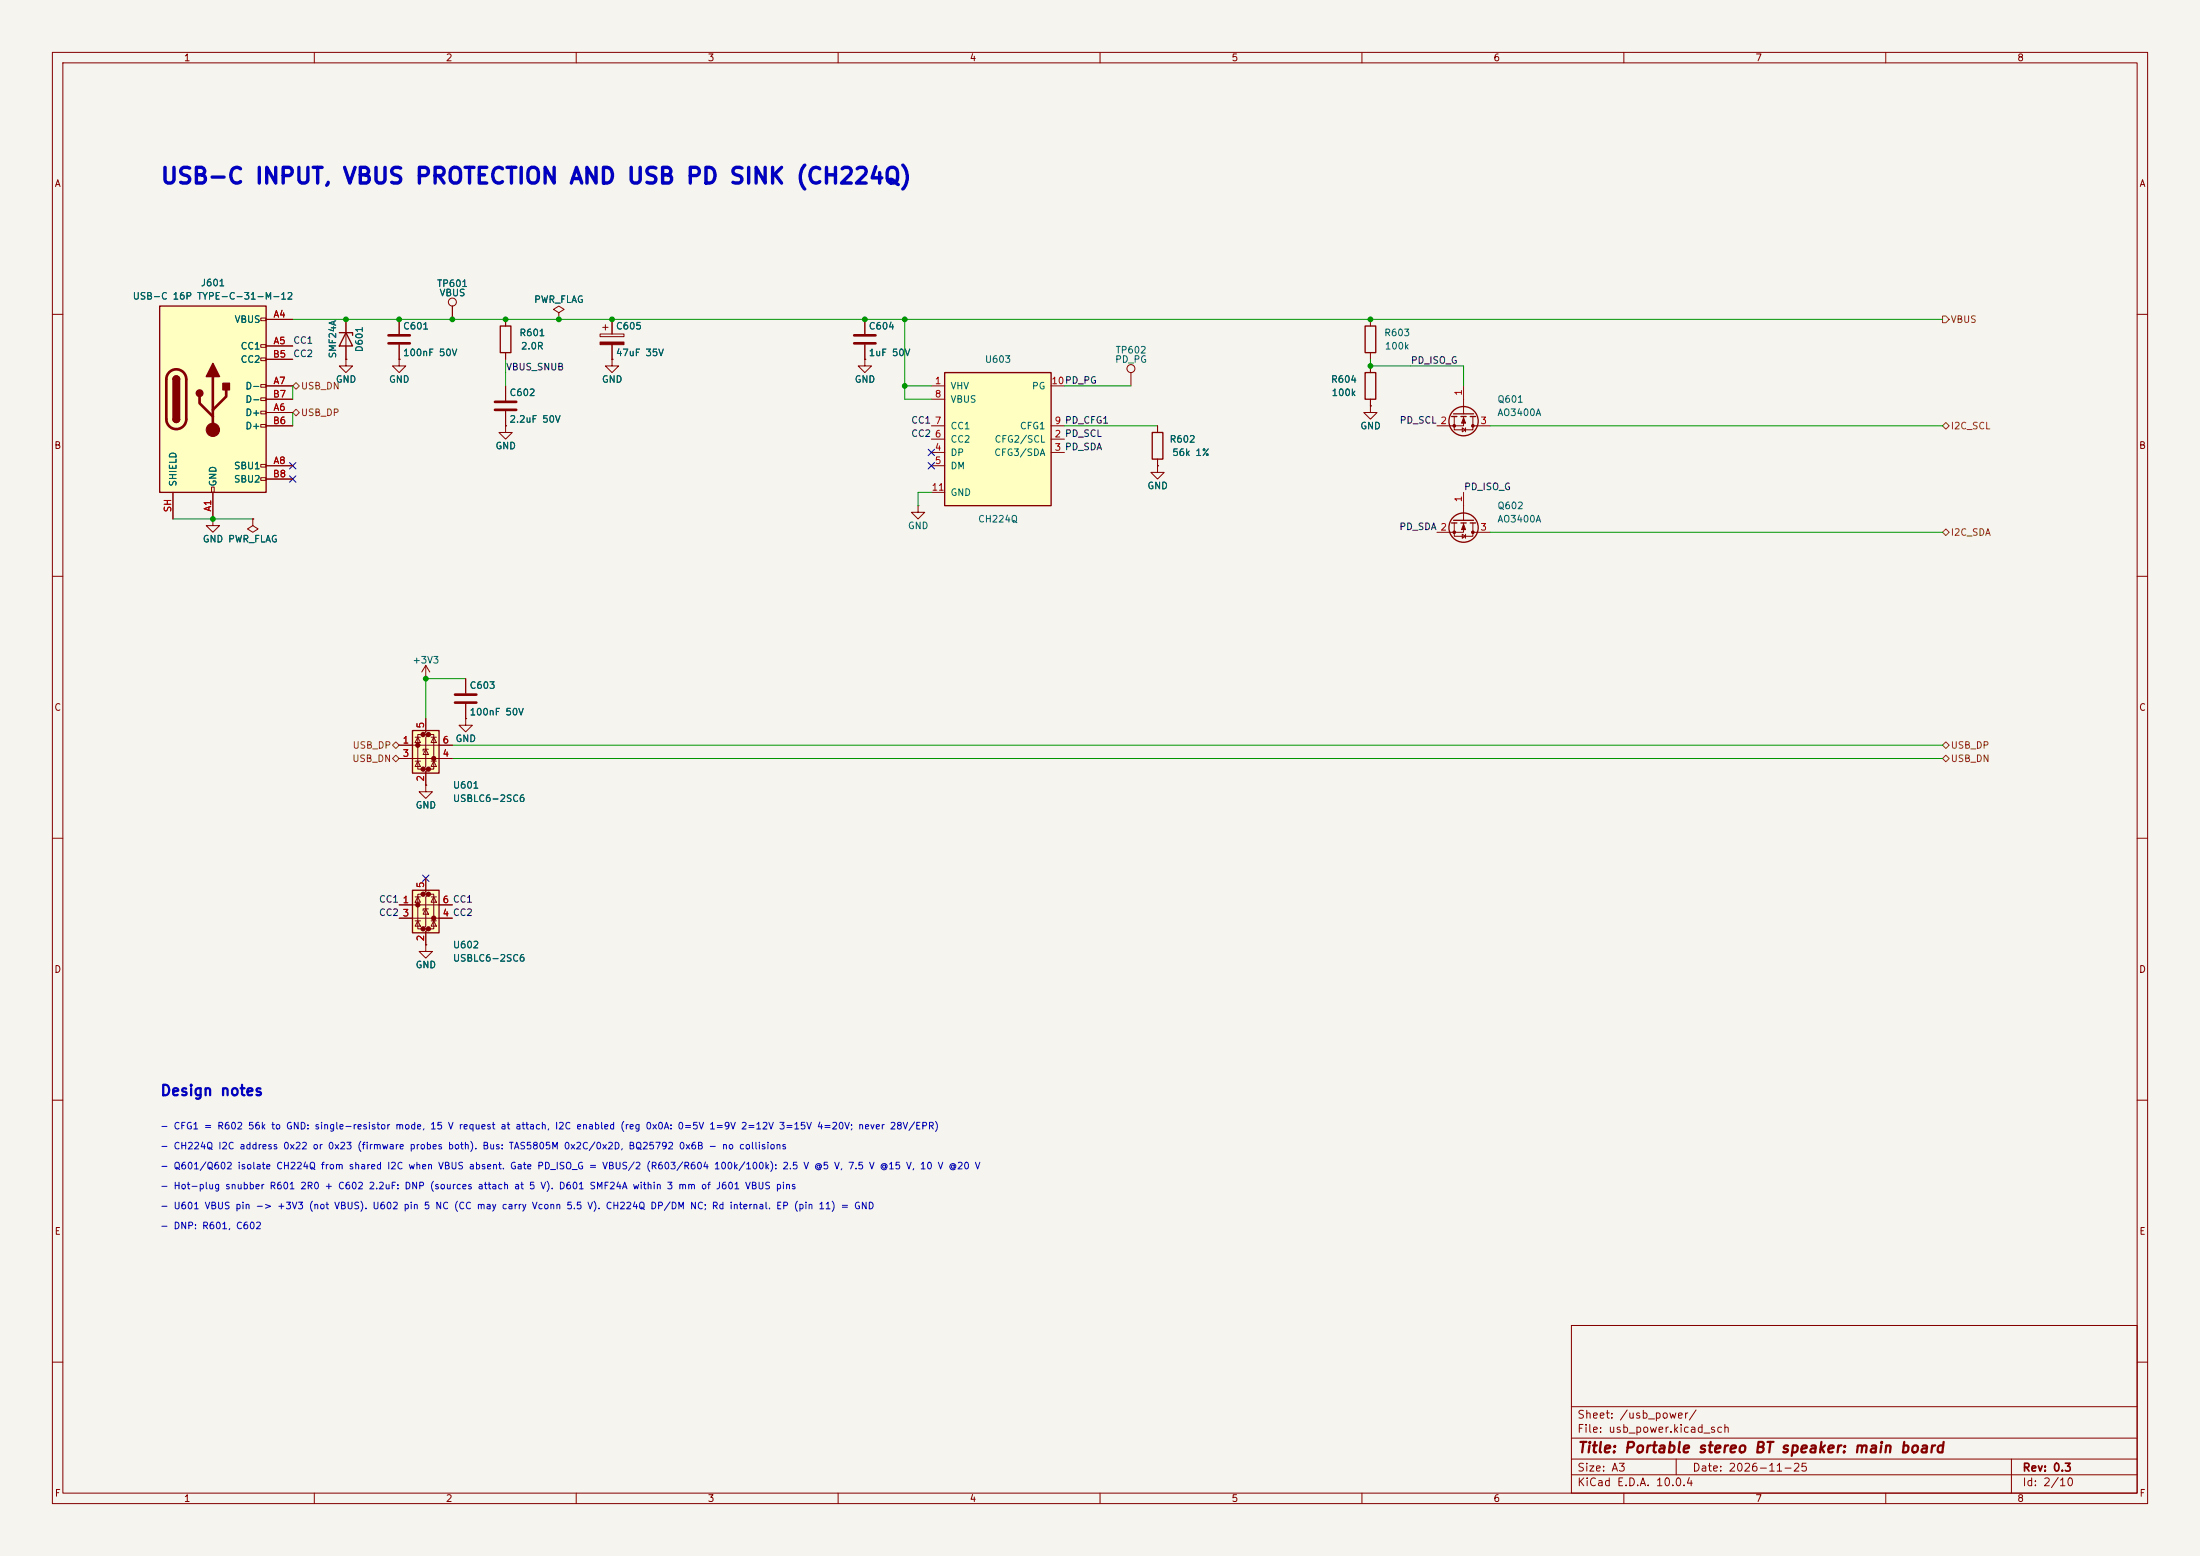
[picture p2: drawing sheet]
<svg xmlns="http://www.w3.org/2000/svg" width="420mm" height="297mm" viewBox="0 0 420 297" stroke-linecap="round" stroke-linejoin="round" font-family="sans-serif">
<path d="M0 0h420v297h-420z" fill="#f5f4ef" stroke="#f5f4ef" stroke-width=".19"/>
<g fill="none" stroke="#840000" stroke-width=".19">
<path d="M10 10h400v277h-400zM12 12h396v273h-396zM60 10v2M110 10v2M160 10v2M210 10v2M260 10v2M310 10v2M360 10v2M10 60h2M408 60h2M10 110h2"/>
<path d="M408 110h2M10 160h2M408 160h2M10 210h2M408 210h2M300 253h108v32h-108zM10 260h2M300 278.5h108M300 274.5h108M300 268.5h108M320 278.5v3M384 278.5v6.5"/>
<path d="M408 260h2M60 285v2M110 285v2M160 285v2M210 285v2M260 285v2M300 281.5h108M310 285v2M360 285v2"/>
</g>
<path d="M180.3 71.1h20.4v25.4h-20.4z" fill="#ffffc2"/>
<path d="M180.3 71.1h20.4v25.4h-20.4z" fill="none" stroke="#840000" stroke-width=".25"/>
<g fill="none" stroke="#840000" stroke-width=".19">
<path d="M76.2 68.6v1.3h1.3l-1.3 1.2-1.3-1.2h1.3M76.2 68.6h.1M76.2 61v2.8M76.2 65.8v2.8M165.1 68.6v1.3h1.3l-1.3 1.2-1.3-1.2h1.3M165.1 68.6h.1M177.8 73.7h2.5M177.8 76.2h2.5M200.7 73.7h2.5M177.8 83.8h2.5M177.8 86.4h2.5M177.8 88.9h2.5"/>
<path d="M177.8 81.3h2.5M177.8 94h2.5M200.7 83.8h2.5M200.7 86.4h2.5M200.7 81.3h2.5M88.9 129.5v2.8M88.9 134.4v2.8"/>
</g>
<path d="M74.2 64h4M74.2 65.5h4M86.9 132.6h4M86.9 134.1h4" fill="none" stroke="#840000" stroke-width=".51"/>
<path d="M78.7 169.9h5.1v8.2h-5.1z" fill="#ffffc2"/>
<g fill="#840000" stroke="#840000" stroke-width=".51">
<circle cx="79.8" cy="172.7" r=".25"/>
<circle cx="80.8" cy="170.7" r=".25"/>
<circle cx="80.8" cy="177.3" r=".25"/>
<circle cx="81.8" cy="170.7" r=".25"/>
<circle cx="81.8" cy="177.3" r=".25"/>
<circle cx="82.8" cy="175.3" r=".25"/>
</g>
<g fill="none" stroke="#840000" stroke-width=".19">
<path d="M165.1 61v2.8M165.1 65.8v2.8M76.2 172.7h10.2M76.2 175.3h10.2M79.2 175.8h1.1M79.2 171.2h1.1M79.8 171.2l.5 1h-1.1zM79.8 175.8l.5 1h-1.1zM80.8 170.7h-1v6.6h1M81.3 167.6v2.6l-.5 .5h1l-.5 .5v5.6l-.5 .5h1l-.5 .5v2.5M81.3 173.5l.5 1h-1zM81.8 173.5h-1v.4"/>
<path d="M81.8 170.7h1v6.6h-1M82.3 175.8h1M82.3 171.2h1M82.8 171.2l.5 1h-1zM82.8 175.8l.5 1h-1z"/>
</g>
<path d="M78.7 169.9h5.1v8.2h-5.1z" fill="none" stroke="#840000" stroke-width=".25"/>
<path d="M163.1 64h4M163.1 65.5h4" fill="none" stroke="#840000" stroke-width=".51"/>
<path d="M30.5 58.4h20.3v35.6h-20.3z" fill="#ffffc2"/>
<g fill="none" stroke="#840000" stroke-width=".19">
<path d="M86.4 58.4v2.6M106.7 59.7l1-.6-1-.7-1 .7 1 .6v1.3M49.8 60.7h1v.5h-1zM49.8 65.8h1v.5h-1zM49.8 68.3h1v.5h-1zM49.8 73.4h1v.5h-1zM49.8 75.9h1v.6h-1zM49.8 78.5h1v.5h-1zM50.8 61h5.1M50.8 66h5.1M50.8 78.7h5.1M50.8 73.7h5.1"/>
<path d="M50.8 68.6h5.1M50.8 76.2h5.1M66 68.6v1.3h1.3l-1.3 1.2-1.2-1.2h1.2M66 68.6h.1M66 61v7.6M96.5 61v1.2M96.5 67.3v1.3M96.5 73.7v2.8M96.5 78.5v2.8M106.7 61h.1M114.6 63.8h4.5v.5h-4.5zM115.1 62.5h1"/>
<path d="M115.6 62v1M116.8 68.6v1.3h1.3l-1.3 1.2-1.2-1.2h1.2M116.8 68.6h.1M116.8 61v2.8M116.8 65.8v2.8M215.9 71.1v2.6M261.6 77.5v1.2h1.3l-1.3 1.3-1.3-1.3h1.3M261.6 77.5h.1M261.6 61v1.2M261.6 67.3v1.3M261.6 69.9v1.2M261.6 76.2v1.3"/>
<path d="M277.6 79.5v2.5h3.6v-2.5M279.4 79.5v1.8h-5.1M279.4 73.7v5.3M33 94v5.1M40.4 93h.5v1h-.5zM40.6 99.1v1.2h1.3l-1.3 1.3-1.2-1.3h1.2M40.6 99.1h.1M40.6 94v5.1M48.3 99.1v1.2l1 .7-1 .6-1.1-.6 1.1-.7M48.3 99.1h.1M49.8 81h1v.5h-1zM49.8 88.6h1v.6h-1z"/>
<path d="M49.8 91.2h1v.5h-1zM50.8 88.9h5.1M50.8 81.3h5.1M50.8 91.4h5.1M96.5 81.3v1.3h1.3l-1.3 1.2-1.3-1.2h1.3M96.5 81.3h.1M175.3 96.5v1.3h1.2l-1.2 1.3-1.3-1.3h1.3M175.3 96.5h.1M221 88.9v1.3h1.2l-1.2 1.2-1.3-1.2h1.3M221 88.9h.1M221 81.3v1.3M221 87.6v1.3"/>
<path d="M277.6 99.8v2.6h3.6v-2.6M279.1 81.7l.7 .3-.7 .4zM279.4 99.8v1.8h-5.1M279.4 94v5.3M279.8 81.7v.7M281.2 81.3h3.3M279.1 102l.7 .4-.7 .3zM279.8 102v.7M281.2 101.6h3.3M81.3 129.5h.1M81.3 127l-.8 1.3M81.3 127l.7 1.3"/>
<path d="M81.3 127v2.5M81.3 180.3v1.3h1.2l-1.2 1.3-1.3-1.3h1.3M81.3 180.3h.1"/>
<circle cx="86.4" cy="57.7" r=".76"/>
<circle cx="215.9" cy="70.4" r=".76"/>
</g>
<g fill="none" stroke="#840000" stroke-width=".25">
<path d="M30.5 58.4h20.3v35.6h-20.3zM33 72.4a.64 .64 0 0 1 .7-.6 .64 .64 0 0 1 .6 .6M64.8 63.5h2.5v.5M66 63.5l1.3 2.5h-2.5zM95.5 62.2h2v5.1h-2zM260.6 71.1h2v5.1h-2zM260.6 62.2h2v5.1h-2zM277.1 79.5h1M277.5 79h3.8M278.9 79.5h1M280.7 79.5h1M33 80a.64 .64 0 0 0 .7 .6 .64 .64 0 0 0 .6-.6"/>
<path d="M220 82.6h2v5h-2zM277.1 99.8h1M277.5 99.3h3.8M278.9 99.8h1M280.7 99.8h1"/>
<circle cx="279.4" cy="80.4" r="2.79"/>
<circle cx="279.4" cy="100.7" r="2.79"/>
</g>
<path d="M32.3 71.1a1.9 1.9 0 0 1 2.1-.5 1.9 1.9 0 0 1 1.2 1.8v7.6a1.91 1.91 0 0 1-1.9 1.9 1.91 1.91 0 0 1-2-1.9l.1-7.8 .1-.6zM38.1 75.7v1.3l2.5 2.5M40.6 71.9v10.1M43.2 74.4v1.3l-2.6 2.5M94.5 76.7h4.1M94.5 78.2h4.1" fill="none" stroke="#840000" stroke-width=".51"/>
<g fill="#840000" stroke="#840000" stroke-width=".25">
<path d="M33 72.4h1.3v7.6h-1.3z"/>
<path d="M33.2 71.9a.64 .64 0 0 1 .7-.1 .64 .64 0 0 1 .4 .6h-1.3z"/>
<path d="M33 80h1.3a.64 .64 0 0 1-.6 .6 .64 .64 0 0 1-.7-.6z"/>
<path d="M40.6 69.3l1.3 2.6h-2.5z"/>
<path d="M42.5 73.2h1.3v1.2h-1.3z"/>
<circle cx="38.1" cy="75.1" r=".63"/>
</g>
<g fill="#840000" stroke="#840000" stroke-width=".19">
<path d="M279.4 100.1l.4 1h-.8z"/>
<path d="M279.4 79.8l.4 1h-.8z"/>
<path d="M114.6 65.3h4.5v.5h-4.5z"/>
<circle cx="40.6" cy="82" r="1.27"/>
<circle cx="281.2" cy="101.6" r=".25"/>
<circle cx="277.6" cy="101.6" r=".25"/>
<circle cx="281.2" cy="81.3" r=".25"/>
<circle cx="277.6" cy="81.3" r=".25"/>
</g>
<path d="M78.7 139.4h5.1v8.2h-5.1z" fill="#ffffc2"/>
<g fill="#840000" stroke="#840000" stroke-width=".51">
<circle cx="79.8" cy="142.2" r=".25"/>
<circle cx="80.8" cy="140.2" r=".25"/>
<circle cx="80.8" cy="146.8" r=".25"/>
<circle cx="81.8" cy="140.2" r=".25"/>
<circle cx="81.8" cy="146.8" r=".25"/>
<circle cx="82.8" cy="144.8" r=".25"/>
</g>
<g fill="none" stroke="#840000" stroke-width=".19">
<path d="M86.4 58.4v2.6M50.8 61h5.1M50.8 66h5.1M50.8 78.7h5.1M50.8 73.7h5.1M50.8 68.6h5.1M50.8 76.2h5.1M66 68.6h.1M66 61v2.5M66 66v2.6M76.2 68.6h.1M76.2 61v2.8"/>
<path d="M76.2 65.8v2.8M96.5 61v1.2M96.5 67.3v1.3M96.5 73.7v2.8M96.5 78.5v2.8M106.7 61h.1M116.8 68.6h.1M116.8 61v2.8M116.8 65.8v2.8M165.1 68.6h.1M165.1 61v2.8M165.1 65.8v2.8"/>
<path d="M261.6 77.5h.1M261.6 69.9v1.2M261.6 76.2v1.3M33 94v5.1M40.6 99.1h.1M40.6 94v5.1M48.3 99.1h.1M50.8 88.9h5.1M50.8 81.3h5.1M50.8 91.4h5.1M96.5 81.3h.1M221 88.9h.1"/>
<path d="M221 81.3v1.3M221 87.6v1.3M81.3 137.2v2.5l-.5 .5h1l-.5 .5v5.6l-.5 .5h1l-.5 .5v2.6M88.9 137.2v1.2h1.3l-1.3 1.3-1.3-1.3h1.3M88.9 137.2h.1M88.9 129.5v2.8M88.9 134.4v2.8M76.2 142.2h10.2M76.2 144.8h10.2M79.2 145.3h1.1M79.2 140.7h1.1M79.8 140.7l.5 1h-1.1z"/>
<path d="M79.8 145.3l.5 1h-1.1zM80.8 140.2h-1v6.6h1M81.3 143l.5 1h-1zM81.3 149.9v1.2h1.2l-1.2 1.3-1.3-1.3h1.3M81.3 149.9h.1M81.8 143h-1v.4M81.8 140.2h1v6.6h-1M82.3 145.3h1M82.3 140.7h1M82.8 140.7l.5 1h-1zM82.8 145.3l.5 1h-1zM76.2 172.7h2.5"/>
<path d="M76.2 175.3h2.5M81.3 167.6v2.6M81.3 177.8v2.5M83.8 172.7h2.6M83.8 175.3h2.6M81.3 180.3h.1"/>
</g>
<path d="M78.7 139.4h5.1v8.2h-5.1z" fill="none" stroke="#840000" stroke-width=".25"/>
<path d="M55.9 73.7l.6-.7 .6 .7-.6 .6zM55.9 78.7l.6-.6 .6 .6-.6 .7zM370.8 60.3h.7l.6 .7-.6 .6h-.7zM370.8 81.3l.7-.7 .6 .7-.6 .6zM370.8 101.6l.7-.6 .6 .6-.6 .6zM74.9 142.2l.7-.6 .6 .6-.6 .7zM75.6 144.1l.6 .7-.6 .6-.7-.6zM370.8 144.8l.7-.7 .6 .7-.6 .6zM370.8 142.2l.7-.6 .6 .6-.6 .7z" fill="none" stroke="#725600" stroke-width=".19"/>
<g fill="none" stroke="#009600" stroke-width=".19">
<path d="M55.9 61h314.9M55.9 73.7v2.5M55.9 78.7v2.6M96.5 68.6v5.1M172.7 61v15.2h5.1M172.7 73.7h5.1M203.2 73.7h12.7M261.6 68.6v1.3h17.8v3.8M33 99.1h15.3M177.8 94h-2.5v2.5M203.2 81.3h17.8M284.5 81.3h86.3"/>
<path d="M284.5 101.6h86.3M88.9 129.5h-7.6v7.7M86.4 142.2h284.4M86.4 144.8h284.4"/>
</g>
<path d="M55.3 88.3l1.2 1.2M55.3 90.8l1.2 1.2M56.5 88.3l-1.2 1.2M56.5 90.8l-1.2 1.2M177.2 88.3l1.2 1.2M177.2 85.8l1.2 1.2M178.4 88.3l-1.2 1.2M178.4 85.8l-1.2 1.2M80.7 167l1.2 1.2M81.9 167l-1.2 1.2" fill="none" stroke="#000084" stroke-width=".19"/>
<g fill="#009600" stroke="#009600" stroke-width=".19">
<circle cx="76.2" cy="61" r=".46"/>
<circle cx="86.4" cy="61" r=".46"/>
<circle cx="66" cy="61" r=".46"/>
<circle cx="116.8" cy="61" r=".46"/>
<circle cx="106.7" cy="61" r=".46"/>
<circle cx="96.5" cy="61" r=".46"/>
<circle cx="165.1" cy="61" r=".46"/>
<circle cx="172.7" cy="61" r=".46"/>
<circle cx="172.7" cy="73.7" r=".46"/>
<circle cx="40.6" cy="99.1" r=".46"/>
<circle cx="81.3" cy="129.5" r=".46"/>
<circle cx="261.6" cy="61" r=".46"/>
<circle cx="261.6" cy="69.9" r=".46"/>
</g>
<text font-size="3" fill="#0000c2" x="30.5" y="35.9">USB-C INPUT, VBUS PROTECTION AND USB PD SINK (CH224Q)</text>
<text font-size="2" fill="#0000c2" x="30.5" y="209.7">Design notes</text>
<text font-size="2" fill="#840000" x="301" y="277.8">Title: Portable stereo BT speaker: main board</text>
<g font-size="1.5" fill="#840000">
<text x="301" y="273.8">File: usb_power.kicad_sch</text>
<text x="301" y="271.1">Sheet: /usb_power/</text>
<text x="301" y="281.2">Size: A3</text>
<text x="323" y="281.2">Date: 2026-11-25</text>
<text x="386" y="281.2">Rev: 0.3</text>
<text x="301" y="284">KiCad E.D.A. 10.0.4</text>
<text x="386" y="284">Id: 2/10</text>
</g>
<g font-size="1.3" fill="#840000">
<text x="35" y="12">1</text>
<text x="85" y="12">2</text>
<text x="135" y="12">3</text>
<text x="185" y="12">4</text>
<text x="235" y="12">5</text>
<text x="285" y="12">6</text>
<text x="335" y="12">7</text>
<text x="385" y="12">8</text>
<text x="10.3" y="36">A</text>
<text x="408.3" y="36">A</text>
<text x="10.3" y="86">B</text>
<text x="408.2" y="86">B</text>
<text x="10.3" y="136">C</text>
<text x="408.2" y="136">C</text>
<text x="10.3" y="186">D</text>
<text x="408.2" y="186">D</text>
<text x="10.3" y="236">E</text>
<text x="408.3" y="236">E</text>
<text x="10.3" y="286">F</text>
<text x="35" y="287">1</text>
<text x="85" y="287">2</text>
<text x="135" y="287">3</text>
<text x="185" y="287">4</text>
<text x="235" y="287">5</text>
<text x="285" y="287">6</text>
<text x="335" y="287">7</text>
<text x="385" y="287">8</text>
<text x="408.3" y="286">F</text>
</g>
<g font-size="1.3" fill="#006464">
<text x="25.2" y="57.5">USB-C 16P TYPE-C-31-M-12</text>
<text x="38.2" y="54.9">J601</text>
<text x="83.3" y="55.1">TP601</text>
<text x="83.8" y="56.9">VBUS</text>
<text x="101.9" y="58.1">PWR_FLAG</text>
<text x="44.7" y="61.9">VBUS</text>
<text x="76.8" y="63.2">C601</text>
<text x="99" y="64.5">R601</text>
<text x="117.5" y="63.2">C605</text>
<text x="165.7" y="63.2">C604</text>
<text x="264.1" y="64.5">R603</text>
<text x="45.8" y="67">CC1</text>
<text x="45.8" y="69.6">CC2</text>
<text x="64.5" y="68.5" transform="rotate(-90 64.5 68.5)">SMF24A</text>
<text x="69.6" y="67.3" transform="rotate(-90 69.6 67.3)">D601</text>
<text x="76.8" y="68.3">100nF 50V</text>
<text x="99.4" y="67">2.0R</text>
<text x="117.5" y="68.3">47uF 35V</text>
<text x="165.7" y="68.3">1uF 50V</text>
<text x="187.9" y="69.6">U603</text>
<text x="212.8" y="69.6">PD_PG</text>
<text x="212.9" y="67.8">TP602</text>
<text x="264.3" y="67">100k</text>
<text x="46.7" y="74.6">D-</text>
<text x="46.7" y="77.2">D-</text>
<text x="64" y="73.4">GND</text>
<text x="74.2" y="73.4">GND</text>
<text x="97.2" y="75.9">C602</text>
<text x="114.8" y="73.4">GND</text>
<text x="163.1" y="73.4">GND</text>
<text x="181.4" y="74.6">VHV</text>
<text x="181.4" y="77.2">VBUS</text>
<text x="196.9" y="74.6">PG</text>
<text x="254" y="73.4">R604</text>
<text x="254.1" y="75.9">100k</text>
<text x="285.8" y="77.2">Q601</text>
<text x="46.7" y="79.7">D+</text>
<text x="46.7" y="82.3">D+</text>
<text x="97.2" y="81">2.2uF 50V</text>
<text x="181.4" y="82.3">CC1</text>
<text x="194.6" y="82.3">CFG1</text>
<text x="259.6" y="82.3">GND</text>
<text x="285.8" y="79.7">AO3400A</text>
<text x="44.6" y="89.9">SBU1</text>
<text x="94.5" y="86.1">GND</text>
<text x="181.4" y="87.3">DP</text>
<text x="181.4" y="89.9">DM</text>
<text x="181.4" y="84.8">CC2</text>
<text x="189.7" y="87.3">CFG3/SDA</text>
<text x="189.8" y="84.8">CFG2/SCL</text>
<text x="223.2" y="84.8">R602</text>
<text x="223.7" y="87.3">56k 1%</text>
<text x="34" y="93" transform="rotate(-90 34 93)">SHIELD</text>
<text x="41.6" y="93" transform="rotate(-90 41.6 93)">GND</text>
<text x="44.6" y="92.4">SBU2</text>
<text x="181.4" y="95">GND</text>
<text x="218.9" y="93.7">GND</text>
<text x="173.2" y="101.3">GND</text>
<text x="186.6" y="100">CH224Q</text>
<text x="285.8" y="100">AO3400A</text>
<text x="285.8" y="97.5">Q602</text>
<text x="38.6" y="103.8">GND PWR_FLAG</text>
<text x="78.6" y="127">+3V3</text>
<text x="89.5" y="131.8">C603</text>
<text x="89.5" y="136.9">100nF 50V</text>
<text x="86.9" y="141.9">GND</text>
<text x="79.2" y="154.6">GND</text>
<text x="86.4" y="153.4">USBLC6-2SC6</text>
<text x="86.4" y="150.8">U601</text>
<text x="79.2" y="185.1">GND</text>
<text x="86.4" y="183.9">USBLC6-2SC6</text>
<text x="86.4" y="181.3">U602</text>
</g>
<g font-size="1.3" fill="#a90000">
<text x="52.1" y="60.9">A4</text>
<text x="52" y="68.6">B5</text>
<text x="52.1" y="66">A5</text>
<text x="52" y="76.2">B7</text>
<text x="52.1" y="73.6">A7</text>
<text x="178.4" y="73.6">1</text>
<text x="178.4" y="76.2">8</text>
<text x="200.6" y="73.6">10PD_PG</text>
<text x="279.4" y="75.6" transform="rotate(-90 279.4 75.6)">1</text>
<text x="52" y="81.3">B6</text>
<text x="52.1" y="78.7">A6</text>
<text x="178.4" y="83.8">6</text>
<text x="178.4" y="81.3">7</text>
<text x="201.2" y="83.8">2 PD_SCL</text>
<text x="201.2" y="81.3">9 PD_CFG1</text>
<text x="282.5" y="81.3">3</text>
<text x="52.1" y="88.9">A8</text>
<text x="178.4" y="86.3">4</text>
<text x="178.4" y="88.9">5</text>
<text x="201.2" y="86.3">3 PD_SDA</text>
<text x="52" y="91.4">B8</text>
<text x="177.8" y="94">11</text>
<text x="279.4" y="96" transform="rotate(-90 279.4 96)">1</text>
<text x="33" y="97.9" transform="rotate(-90 33 97.9)">SH</text>
<text x="40.6" y="97.8" transform="rotate(-90 40.6 97.8)">A1</text>
<text x="282.5" y="101.6">3</text>
<text x="76.8" y="142.2">1</text>
<text x="81.3" y="139.1" transform="rotate(-90 81.3 139.1)">5</text>
<text x="84.4" y="142.2">6</text>
<text x="76.8" y="144.8">3</text>
<text x="81.3" y="149.3" transform="rotate(-90 81.3 149.3)">2</text>
<text x="84.4" y="144.8">4</text>
<text x="76.8" y="172.7">1</text>
<text x="81.3" y="169.6" transform="rotate(-90 81.3 169.6)">5</text>
<text x="84.4" y="172.7">6 CC1</text>
<text x="84.4" y="172.7">6</text>
<text x="76.8" y="175.2">3</text>
<text x="81.3" y="179.8" transform="rotate(-90 81.3 179.8)">2</text>
<text x="84.4" y="175.2">4 CC2</text>
<text x="84.4" y="175.2">4</text>
</g>
<g font-size="1.3" fill="#0f0f0f">
<text x="55.9" y="65.9">CC1</text>
<text x="55.9" y="68.5">CC2</text>
<text x="96.5" y="71">VBUS_SNUB</text>
<text x="269.2" y="69.7">PD_ISO_G</text>
<text x="173.8" y="81.2">CC1</text>
<text x="173.8" y="83.7">CC2</text>
<text x="267.1" y="81.2">PD_SCL 2</text>
<text x="279.4" y="93.9">PD_ISO_G</text>
<text x="267" y="101.5">PD_SDA 2</text>
<text x="72.2" y="172.6">CC1</text>
<text x="72.2" y="175.1">CC2</text>
</g>
<g font-size="1.3" fill="#725600">
<text x="372.3" y="61.9">VBUS</text>
<text x="57.3" y="74.6">USB_DN</text>
<text x="57.3" y="79.7">USB_DP</text>
<text x="372.3" y="82.3">I2C_SCL</text>
<text x="372.3" y="102.6">I2C_SDA</text>
<text x="67.2" y="143.2">USB_DP</text>
<text x="372.3" y="143.2">USB_DP</text>
<text x="67.2" y="145.8">USB_DN</text>
<text x="372.3" y="145.8">USB_DN</text>
</g>
<g font-size="1.3" fill="#0000c2">
<text x="30.5" y="215.9">- CFG1 = R602 56k to GND: single-resistor mode, 15 V request at attach, I2C enabled (reg 0x0A: 0=5V 1=9V 2=12V 3=15V 4=20V; never 28V/EPR)</text>
<text x="30.5" y="219.7">- CH224Q I2C address 0x22 or 0x23 (firmware probes both). Bus: TAS5805M 0x2C/0x2D, BQ25792 0x6B - no collisions</text>
<text x="30.5" y="227.3">- Hot-plug snubber R601 2R0 + C602 2.2uF: DNP (sources attach at 5 V). D601 SMF24A within 3 mm of J601 VBUS pins</text>
<text x="30.5" y="223.5">- Q601/Q602 isolate CH224Q from shared I2C when VBUS absent. Gate PD_ISO_G = VBUS/2 (R603/R604 100k/100k): 2.5 V @5 V, 7.5 V @15 V, 10 V @20 V</text>
<text x="30.5" y="231.1">- U601 VBUS pin -&gt; +3V3 (not VBUS). U602 pin 5 NC (CC may carry Vconn 5.5 V). CH224Q DP/DM NC; Rd internal. EP (pin 11) = GND</text>
<text x="30.5" y="234.9">- DNP: R601, C602</text>
</g>
</svg>
